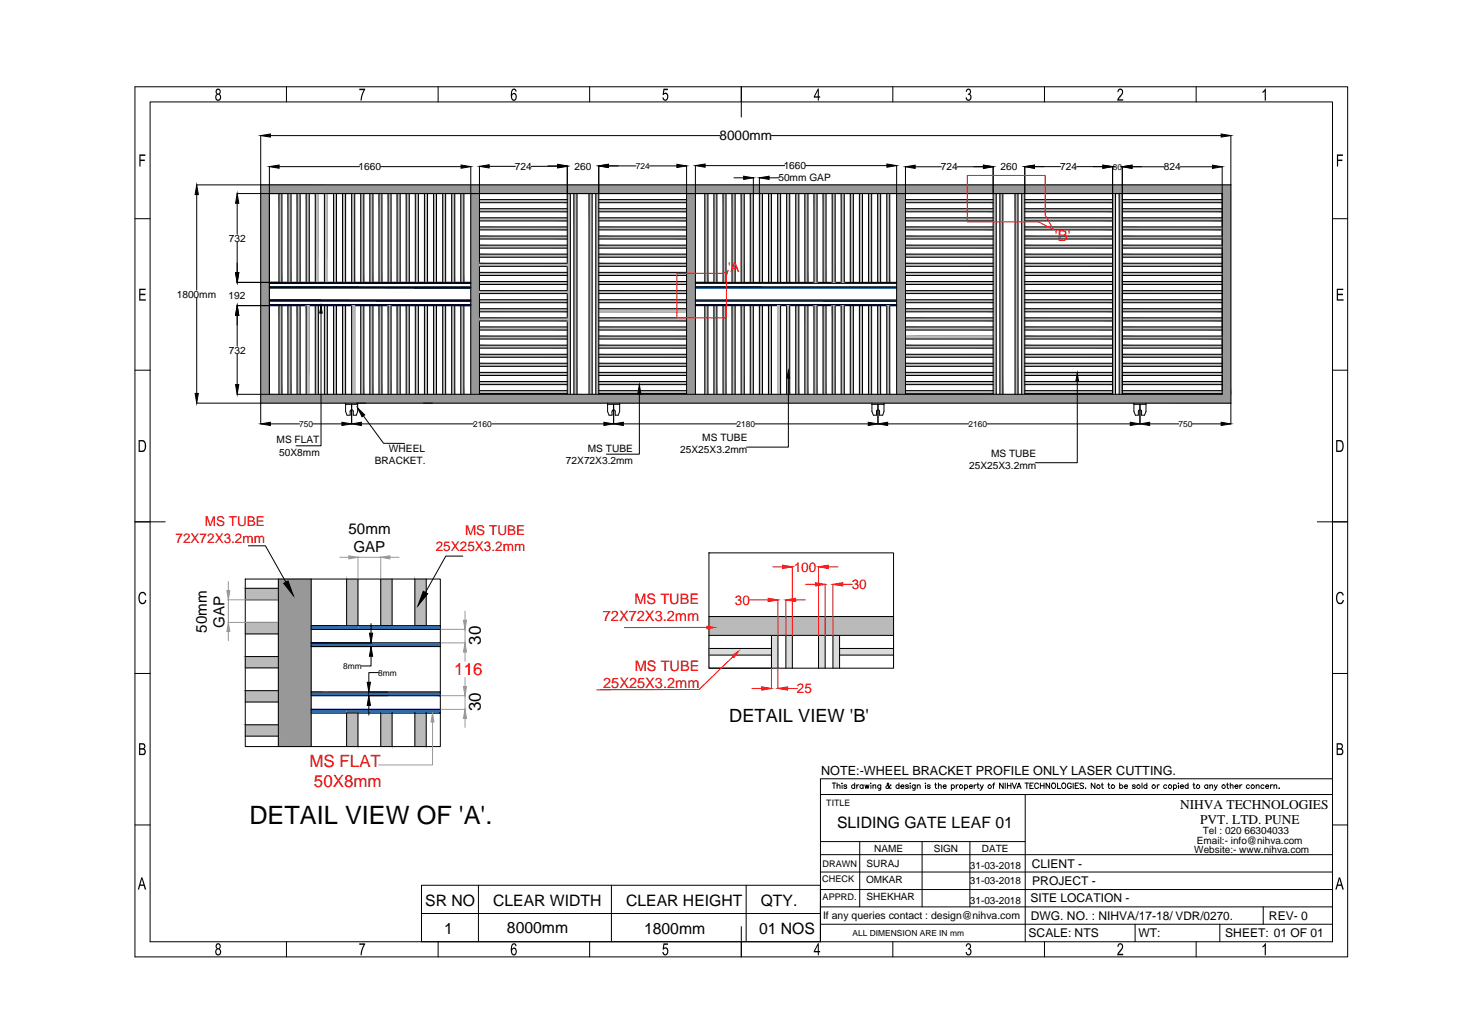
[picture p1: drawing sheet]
<svg xmlns="http://www.w3.org/2000/svg" width="420mm" height="297mm" viewBox="0 0 420 297" stroke-linecap="round" stroke-linejoin="round" font-family="sans-serif">
<!-- layer: 0 -->
<g fill="#007fff" stroke="#007fff" stroke-width=".29">
<path d="M200.1 86.4v.3h57.9zM200.1 86.4h57.9v.3z"/>
<path d="M200.1 81.3v.2h57.9zM200.1 81.3h57.9v.2z"/>
<path d="M200.1 82.6v.3h57.9zM200.1 82.6h57.9v.3z"/>
<path d="M200.1 87.7v.3h57.9zM200.1 87.7h57.9v.3z"/>
<path d="M89.5 185v1.1h37.2zM89.5 185h37.2v1.1z"/>
<path d="M89.5 204.2v1h37.2zM89.5 204.2h37.2v1z"/>
<path d="M89.5 199.2v1h37.2zM89.5 199.2h37.2v1z"/>
<path d="M89.5 180.1v1h37.2zM89.5 180.1h37.2v1z"/>
</g>
<g fill="#bababa" stroke="#bababa" stroke-width=".29">
<path d="M204 182.9v9.4z"/>
<path d="M257.1 182.9v9.4z"/>
<path d="M172.3 104.6v.9h25.3zM172.3 104.6h25.3v.9z"/>
<path d="M172.3 102v.8h25.3zM172.3 102h25.3v.8z"/>
<path d="M172.3 99.4v.8h25.3zM172.3 99.4h25.3v.8z"/>
<path d="M172.3 94.1v.9h25.3zM172.3 94.1h25.3v.9z"/>
<path d="M172.3 96.7v.9h25.3zM172.3 96.7h25.3v.9z"/>
<path d="M172.3 107.2v.9h25.3zM172.3 107.2h25.3v.9z"/>
<path d="M172.3 112.4v.9h25.3zM172.3 112.4h25.3v.9z"/>
<path d="M172.3 109.8v.9h25.3zM172.3 109.8h25.3v.9z"/>
<path d="M138 94.1v.9h25.3zM138 94.1h25.3v.9z"/>
<path d="M138 96.7v.9h25.3zM138 96.7h25.3v.9z"/>
<path d="M138 99.4v.8h25.3zM138 99.4h25.3v.8z"/>
<path d="M138 102v.8h25.3zM138 102h25.3v.8z"/>
<path d="M138 104.6v.9h25.3zM138 104.6h25.3v.9z"/>
<path d="M138 107.2v.9h25.3zM138 107.2h25.3v.9z"/>
<path d="M138 109.8v.9h25.3zM138 109.8h25.3v.9z"/>
<path d="M138 112.4v.9h25.3zM138 112.4h25.3v.9z"/>
<path d="M285.8 55.7v1.7h.9zM285.8 55.7h.9v1.7z"/>
<path d="M285.8 57.4v.9h.9zM285.8 57.4h.9v.9z"/>
<path d="M260.6 57.4v.9h25.2zM260.6 57.4h25.2v.9z"/>
<path d="M226.4 55.7v25.6h.9zM226.4 55.7h.9v25.6z"/>
<path d="M221.2 55.7v25.6h.8zM221.2 55.7h.8v25.6z"/>
<path d="M218.5 55.7v25.6h.9zM218.5 55.7h.9v25.6z"/>
<path d="M202.8 55.7v25.6h.9zM202.8 55.7h.9v25.6z"/>
<path d="M292.1 55.7v57.8h.9zM292.1 55.7h.9v57.8z"/>
<path d="M287.8 55.7v57.8h.8zM287.8 55.7h.8v57.8z"/>
<path d="M285.8 58.3v55.2h.9zM285.8 58.3h.9v55.2z"/>
<path d="M218.5 88v25.5h.9zM218.5 88h.9v25.5z"/>
<path d="M215.9 88v25.5h.9zM215.9 88h.9v25.5z"/>
<path d="M213.3 88v25.5h.9zM213.3 88h.9v25.5z"/>
<path d="M210.7 88v25.5h.9zM210.7 88h.9v25.5z"/>
<path d="M208.1 88v25.5h.8zM208.1 88h.8v25.5z"/>
<path d="M109.6 205.2v9.7h3.2zM109.6 205.2h3.2v9.7z"/>
<path d="M119.4 205.2v9.7h3.3zM119.4 205.2h3.3v9.7z"/>
<path d="M70.6 169.3v3.3h9.5zM70.6 169.3h9.5v3.3z"/>
<path d="M70.6 198.8v3.3h9.5zM70.6 198.8h9.5v3.3z"/>
<path d="M70.6 189v3.2h9.5zM70.6 189h9.5v3.2z"/>
<path d="M70.6 179.2v3.3h9.5zM70.6 179.2h9.5v3.3z"/>
<path d="M138 57.4v.9h25.3zM138 57.4h25.3v.9z"/>
<path d="M138 60.1v.9h25.3zM138 60.1h25.3v.9z"/>
<path d="M138 62.7v.9h25.3zM138 62.7h25.3v.9z"/>
<path d="M138 65.3v.9h25.3zM138 65.3h25.3v.9z"/>
<path d="M138 67.9v.9h25.3zM138 67.9h25.3v.9z"/>
<path d="M138 70.6v.8h25.3zM138 70.6h25.3v.8z"/>
<path d="M163.3 55.7v57.8h.8zM163.3 55.7h.8v57.8z"/>
<path d="M80.3 88v25.5h.8zM80.3 88h.8v25.5z"/>
<path d="M80.3 55.7v25.6h.8zM80.3 55.7h.8v25.6z"/>
<path d="M169.5 55.7v57.8h.9zM169.5 55.7h.9v57.8z"/>
<path d="M165.2 55.7v57.8h.8zM165.2 55.7h.8v57.8z"/>
<path d="M124.8 88v25.5h.8zM124.8 88h.8v25.5z"/>
<path d="M106.4 88v25.5h.9zM106.4 88h.9v25.5z"/>
<path d="M103.8 88v25.5h.9zM103.8 88h.9v25.5z"/>
<path d="M96 88v25.5h.8zM96 88h.8v25.5z"/>
<path d="M93.4 88v25.5h.8zM93.4 88h.8v25.5z"/>
<path d="M85.5 88v25.5h.9zM85.5 88h.9v25.5z"/>
<path d="M260.5 107.2v.9h25.3zM260.5 107.2h25.3v.9z"/>
<path d="M138 88.9v.8h25.3zM138 88.9h25.3v.8z"/>
<path d="M323 94.1v.9h28.7zM323 94.1h28.7v.9z"/>
<path d="M138 78.4v.9h25.3zM138 78.4h25.3v.9z"/>
<path d="M172.3 67.9v.9h25.3zM172.3 67.9h25.3v.9z"/>
<path d="M138 86.3v.8h25.3zM138 86.3h25.3v.8z"/>
<path d="M260.5 102v.8h25.3zM260.5 102h25.3v.8z"/>
<path d="M260.5 83.7v.8h25.3zM260.5 83.7h25.3v.8z"/>
<path d="M294.9 102v.8h25.3zM294.9 102h25.3v.8z"/>
<path d="M260.5 88.9v.8h25.3zM260.5 88.9h25.3v.8z"/>
<path d="M323 62.7v.9h28.7zM323 62.7h28.7v.9z"/>
<path d="M172.3 86.3v.8h25.3zM172.3 86.3h25.3v.8z"/>
<path d="M260.6 70.6v.8h25.2zM260.6 70.6h25.2v.8z"/>
<path d="M172.3 83.7v.8h25.3zM172.3 83.7h25.3v.8z"/>
<path d="M172.3 78.4v.9h25.3zM172.3 78.4h25.3v.9z"/>
<path d="M294.9 62.7v.9h25.3zM294.9 62.7h25.3v.9z"/>
<path d="M138 81v.9h25.3zM138 81h25.3v.9z"/>
<path d="M138 73.2v.8h25.3zM138 73.2h25.3v.8z"/>
<path d="M172.3 62.7v.9h25.3zM172.3 62.7h25.3v.9z"/>
<path d="M172.3 60.1v.9h25.3zM172.3 60.1h25.3v.9z"/>
<path d="M294.9 57.4v.9h25.3zM294.9 57.4h25.3v.9z"/>
<path d="M294.9 88.9v.8h25.3zM294.9 88.9h25.3v.8z"/>
<path d="M294.9 99.4v.8h25.3zM294.9 99.4h25.3v.8z"/>
<path d="M172.3 65.3v.9h25.3zM172.3 65.3h25.3v.9z"/>
<path d="M114.3 55.7v25.6h.9zM114.3 55.7h.9v25.6z"/>
<path d="M260.5 91.5v.9h25.3zM260.5 91.5h25.3v.9z"/>
<path d="M294.9 73.2v.8h25.3zM294.9 73.2h25.3v.8z"/>
<path d="M260.6 67.9v.9h25.2zM260.6 67.9h25.2v.9z"/>
<path d="M323 91.5v.9h28.7zM323 91.5h28.7v.9z"/>
<path d="M171.5 55.7v57.8h.8zM171.5 55.7h.8v57.8z"/>
<path d="M260.6 65.3v.9h25.2zM260.6 65.3h25.2v.9z"/>
<path d="M260.6 62.7v.9h25.2zM260.6 62.7h25.2v.9z"/>
<path d="M231.6 88v25.5h.9zM231.6 88h.9v25.5z"/>
<path d="M255.2 55.7v25.6h.8zM255.2 55.7h.8v25.6z"/>
<path d="M323 73.2v.8h28.7zM323 73.2h28.7v.8z"/>
<path d="M294.9 75.8v.9h25.3zM294.9 75.8h25.3v.9z"/>
<path d="M323 75.8v.9h28.7zM323 75.8h28.7v.9z"/>
<path d="M323 88.9v.8h28.7zM323 88.9h28.7v.8z"/>
<path d="M244.7 55.7v25.6h.9zM244.7 55.7h.9v25.6z"/>
<path d="M252.6 55.7v25.6h.8zM252.6 55.7h.8v25.6z"/>
<path d="M323 104.6v.9h28.7zM323 104.6h28.7v.9z"/>
<path d="M260.6 60.1v.9h25.2zM260.6 60.1h25.2v.9z"/>
<path d="M323 99.4v.8h28.7zM323 99.4h28.7v.8z"/>
<path d="M323 109.8v.9h28.7zM323 109.8h28.7v.9z"/>
<path d="M294.9 109.8v.9h25.3zM294.9 109.8h25.3v.9z"/>
<path d="M294.9 86.3v.8h25.3zM294.9 86.3h25.3v.8z"/>
<path d="M323 81v.9h28.7zM323 81h28.7v.9z"/>
<path d="M294.9 94.1v.9h25.3zM294.9 94.1h25.3v.9z"/>
<path d="M294.9 91.5v.9h25.3zM294.9 91.5h25.3v.9z"/>
<path d="M323 83.7v.8h28.7zM323 83.7h28.7v.8z"/>
<path d="M323 60.1v.9h28.7zM323 60.1h28.7v.9z"/>
<path d="M323 86.3v.8h28.7zM323 86.3h28.7v.8z"/>
<path d="M231.6 55.7v25.6h.9zM231.6 55.7h.9v25.6z"/>
<path d="M323 57.4v.9h28.7zM323 57.4h28.7v.9z"/>
<path d="M294.9 60.1v.9h25.3zM294.9 60.1h25.3v.9z"/>
<path d="M294.9 78.4v.9h25.3zM294.9 78.4h25.3v.9z"/>
<path d="M294.9 67.9v.9h25.3zM294.9 67.9h25.3v.9z"/>
<path d="M247.3 88v25.5h.9zM247.3 88h.9v25.5z"/>
<path d="M111.7 55.7v25.6h.8zM111.7 55.7h.8v25.6z"/>
<path d="M294 55.7v57.8h.9zM294 55.7h.9v57.8z"/>
<path d="M221.1 88v25.5h.9zM221.1 88h.9v25.5z"/>
<path d="M250 88v25.5h.8zM250 88h.8v25.5z"/>
<path d="M244.7 88v25.5h.9zM244.7 88h.9v25.5z"/>
<path d="M122.1 88v25.5h.9zM122.1 88h.9v25.5z"/>
<path d="M114.3 88v25.5h.9zM114.3 88h.9v25.5z"/>
<path d="M252.5 88v25.5h.9zM252.5 88h.9v25.5z"/>
<path d="M250 55.7v25.6h.8zM250 55.7h.8v25.6z"/>
<path d="M205.4 88v25.5h.9zM205.4 88h.9v25.5z"/>
<path d="M202.8 88v25.5h.9zM202.8 88h.9v25.5z"/>
<path d="M236.8 88v25.5h.9zM236.8 88h.9v25.5z"/>
<path d="M247.3 55.7v25.6h.9zM247.3 55.7h.9v25.6z"/>
<path d="M223.8 55.7v25.6h.8zM223.8 55.7h.8v25.6z"/>
<path d="M98.6 55.7v25.6h.9zM98.6 55.7h.9v25.6z"/>
<path d="M236.9 55.7v25.6h.8zM236.9 55.7h.8v25.6z"/>
<path d="M210.7 55.7v25.6h.9zM210.7 55.7h.9v25.6z"/>
<path d="M229 88v25.5h.9zM229 88h.9v25.5z"/>
<path d="M130 55.7v25.6h.9zM130 55.7h.9v25.6z"/>
<path d="M229 55.7v25.6h.9zM229 55.7h.9v25.6z"/>
<path d="M82.9 88v25.5h.8zM82.9 88h.8v25.5z"/>
<path d="M215.9 55.7v25.6h.9zM215.9 55.7h.9v25.6z"/>
<path d="M205.5 55.7v25.6h.8zM205.5 55.7h.8v25.6z"/>
<path d="M130 88v25.5h.9zM130 88h.9v25.5z"/>
<path d="M208.1 55.7v25.6h.8zM208.1 55.7h.8v25.6z"/>
<path d="M213.3 55.7v25.6h.9zM213.3 55.7h.9v25.6z"/>
<path d="M127.4 88v25.5h.8zM127.4 88h.8v25.5z"/>
<path d="M98.6 88v25.5h.9zM98.6 88h.9v25.5z"/>
<path d="M132.6 88v25.5h.9zM132.6 88h.9v25.5z"/>
<path d="M106.4 55.7v25.6h.9zM106.4 55.7h.9v25.6z"/>
<path d="M90.7 88v25.5h.9zM90.7 88h.9v25.5z"/>
<path d="M119.5 88v25.5h.9zM119.5 88h.9v25.5z"/>
<path d="M132.6 55.7v25.6h.9zM132.6 55.7h.9v25.6z"/>
<path d="M116.9 55.7v25.6h.9zM116.9 55.7h.9v25.6z"/>
<path d="M116.9 88v25.5h.9zM116.9 88h.9v25.5z"/>
<path d="M109.1 88v25.5h.8zM109.1 88h.8v25.5z"/>
<path d="M109.1 55.7v25.6h.8zM109.1 55.7h.8v25.6z"/>
<path d="M103.8 55.7v25.6h.9zM103.8 55.7h.9v25.6z"/>
<path d="M124.8 55.7v25.6h.8zM124.8 55.7h.8v25.6z"/>
<path d="M90.7 55.7v25.6h.9zM90.7 55.7h.9v25.6z"/>
<path d="M85.5 55.7v25.6h.9zM85.5 55.7h.9v25.6z"/>
<path d="M127.4 55.7v25.6h.8zM127.4 55.7h.8v25.6z"/>
<path d="M122.1 55.7v25.6h.9zM122.1 55.7h.9v25.6z"/>
<path d="M101.2 55.7v25.6h.9zM101.2 55.7h.9v25.6z"/>
<path d="M96 55.7v25.6h.8zM96 55.7h.8v25.6z"/>
<path d="M93.4 55.7v25.6h.8zM93.4 55.7h.8v25.6z"/>
<path d="M82.9 55.7v25.6h.8zM82.9 55.7h.8v25.6z"/>
<path d="M138 83.7v.8h25.3zM138 83.7h25.3v.8z"/>
<path d="M172.3 91.5v.9h25.3zM172.3 91.5h25.3v.9z"/>
<path d="M172.3 88.9v.8h25.3zM172.3 88.9h25.3v.8z"/>
<path d="M138 91.5v.9h25.3zM138 91.5h25.3v.9z"/>
<path d="M172.3 81v.9h25.3zM172.3 81h25.3v.9z"/>
<path d="M172.3 75.8v.9h25.3zM172.3 75.8h25.3v.9z"/>
<path d="M172.3 73.2v.8h25.3zM172.3 73.2h25.3v.8z"/>
<path d="M260.5 96.7v.9h25.3zM260.5 96.7h25.3v.9z"/>
<path d="M138 75.8v.9h25.3zM138 75.8h25.3v.9z"/>
<path d="M260.5 104.6v.9h25.3zM260.5 104.6h25.3v.9z"/>
<path d="M172.3 70.6v.8h25.3zM172.3 70.6h25.3v.8z"/>
<path d="M260.5 99.4v.8h25.3zM260.5 99.4h25.3v.8z"/>
<path d="M260.6 112.4v.9h25.2zM260.6 112.4h25.2v.9z"/>
<path d="M260.6 73.2v.8h25.2zM260.6 73.2h25.2v.8z"/>
<path d="M260.5 94.1v.9h25.3zM260.5 94.1h25.3v.9z"/>
<path d="M260.5 78.4v.9h25.3zM260.5 78.4h25.3v.9z"/>
<path d="M260.5 109.8v.9h25.3zM260.5 109.8h25.3v.9z"/>
<path d="M260.5 75.8v.9h25.3zM260.5 75.8h25.3v.9z"/>
<path d="M323 96.7v.9h28.7zM323 96.7h28.7v.9z"/>
<path d="M260.5 81v.9h25.3zM260.5 81h25.3v.9z"/>
<path d="M172.3 57.4v.9h25.3zM172.3 57.4h25.3v.9z"/>
<path d="M323 102v.8h28.7zM323 102h28.7v.8z"/>
<path d="M323 112.4v.9h28.7zM323 112.4h28.7v.9z"/>
<path d="M260.5 86.3v.8h25.3zM260.5 86.3h25.3v.8z"/>
<path d="M323 107.2v.9h28.7zM323 107.2h28.7v.9z"/>
<path d="M294.9 107.2v.9h25.3zM294.9 107.2h25.3v.9z"/>
<path d="M294.9 96.7v.9h25.3zM294.9 96.7h25.3v.9z"/>
<path d="M294.9 104.6v.9h25.3zM294.9 104.6h25.3v.9z"/>
<path d="M323 78.4v.9h28.7zM323 78.4h28.7v.9z"/>
<path d="M294.9 112.4v.9h25.3zM294.9 112.4h25.3v.9z"/>
<path d="M294.9 81v.9h25.3zM294.9 81h25.3v.9z"/>
<path d="M294.9 83.7v.8h25.3zM294.9 83.7h25.3v.8z"/>
<path d="M294.9 65.3v.9h25.3zM294.9 65.3h25.3v.9z"/>
<path d="M323 65.3v.9h28.7zM323 65.3h28.7v.9z"/>
<path d="M323 67.9v.9h28.7zM323 67.9h28.7v.9z"/>
<path d="M294.9 70.6v.8h25.3zM294.9 70.6h25.3v.8z"/>
<path d="M323 70.6v.8h28.7zM323 70.6h28.7v.8z"/>
<path d="M322.1 55.7v57.8h.9zM322.1 55.7h.9v57.8z"/>
<path d="M255.2 88v25.5h.8zM255.2 88h.8v25.5z"/>
<path d="M242.1 88v25.5h.9zM242.1 88h.9v25.5z"/>
<path d="M320.2 55.7v57.8h.8zM320.2 55.7h.8v57.8z"/>
<path d="M239.5 88v25.5h.8zM239.5 88h.8v25.5z"/>
<path d="M234.2 88v25.5h.9zM234.2 88h.9v25.5z"/>
<path d="M226.4 88v25.5h.9zM226.4 88h.9v25.5z"/>
<path d="M223.7 88v25.5h.9zM223.7 88h.9v25.5z"/>
<path d="M242.1 55.7v25.6h.9zM242.1 55.7h.9v25.6z"/>
<path d="M234.2 55.7v25.6h.9zM234.2 55.7h.9v25.6z"/>
<path d="M239.5 55.7v25.6h.8zM239.5 55.7h.8v25.6z"/>
<path d="M88.1 88v25.5h.9zM88.1 88h.9v25.5z"/>
<path d="M101.2 88v25.5h.9zM101.2 88h.9v25.5z"/>
<path d="M88.1 55.7v25.6h.9zM88.1 55.7h.9v25.6z"/>
<path d="M111.7 88v25.5h.8zM111.7 88h.8v25.5z"/>
<path d="M119.5 55.7v25.6h.9zM119.5 55.7h.9v25.6z"/>
<path d="M70.6 208.6v3.3h9.5zM70.6 208.6h9.5v3.3z"/>
<path d="M119.4 166.7v13.4h3.3zM119.4 166.7h3.3v13.4z"/>
<path d="M109.6 166.7v13.4h3.2zM109.6 166.7h3.2v13.4z"/>
<path d="M99.8 166.7v13.4h3.2zM99.8 166.7h3.2v13.4z"/>
<path d="M99.8 205.2v9.7h3.2zM99.8 205.2h3.2v9.7z"/>
<path d="M204 177.5v5.4h53.1zM204 177.5h53.1v5.4z"/>
</g>
<g fill="#989898" stroke="#989898" stroke-width=".29">
<path d="M133.4 178.5h.9l-.5 2.6z"/>
<path d="M133.8 185l.5 2.7h-.9z"/>
<path d="M133.4 197.6h.9l-.5 2.6z"/>
<path d="M133.8 204.2l.5 2.6h-.9z"/>
<path d="M124.5 205.2l.4 2.6h-.8z"/>
<path d="M100.4 160l2.6 .4-2.6 .5z"/>
<path d="M109.6 160.4l2.6-.4v.9z"/>
<path d="M65.3 170h.8l-.4 2.6z"/>
<path d="M65.7 179.2l.4 2.6h-.8z"/>
<path d="M258 55.7v57.8h2.6zM258 55.7h2.6v57.8z"/>
<path d="M197.6 55.7v57.8h2.5zM197.6 55.7h2.5v57.8z"/>
<path d="M80.1 166.7v48.2h9.4zM80.1 166.7h9.4v48.2z"/>
<path d="M135.5 55.7v57.8h2.5zM135.5 55.7h2.5v57.8z"/>
<path d="M75 53.2v2.5h279.2zM75 53.2h279.2v2.5z"/>
<path d="M351.7 55.7v57.8h2.5zM351.7 55.7h2.5v57.8z"/>
<path d="M75 55.7v57.8h2.5zM75 55.7h2.5v57.8z"/>
<path d="M75 113.5v2.5h279.2zM75 113.5h279.2v2.5z"/>
</g>
<g fill="#00f" stroke="#00f" stroke-width=".29">
<path d="M77.5 81.3v.2h58zM77.5 81.3h58v.2z"/>
<path d="M77.5 86.4v.3h58zM77.5 86.4h58v.3z"/>
<path d="M77.5 87.7v.3h58zM77.5 87.7h58v.3z"/>
<path d="M77.5 82.6v.3h58zM77.5 82.6h58v.3z"/>
</g>
<g fill="none" stroke="#000" stroke-width=".29">
<path d="M38.8 25h349v250.4h-349zM43.2 29.3h340.3v241.8h-340.3zM75 39v83M77.8 39h129.4M82.4 25v4.3M126.1 25v4.3M169.7 25v4.3M213.3 25v8.7M222 39h129.4M256.9 25v4.3M300.6 25v4.3M344.2 25v4.3"/>
<path d="M354.2 39v83M56.6 53.2h297.6M56.6 56v27.5M68.3 55.7h283.4M68.3 58.5v8.9M77.5 55.7h274.2v57.8h-274.2zM77.5 47.9v65.6h-9.2M80.3 55.7v25.6M80.3 48h23.2M81.1 55.7v25.6M82.9 55.7v25.6M83.7 55.7v25.6"/>
<path d="M85.5 55.7v25.6M86.4 55.7v25.6M88.1 55.7v25.6M89 55.7v25.6M90.7 55.7v25.6M91.6 55.7v25.6M93.4 55.7v25.6M94.2 55.7v25.6M96 55.7v25.6M96.8 55.7v25.6M98.6 55.7v25.6M99.5 55.7v25.6"/>
<path d="M101.2 55.7v25.6M102.1 55.7v25.6M103.8 55.7v25.6M104.7 55.7v25.6M106.4 55.7v25.6M107.3 55.7v25.6M109.1 55.7v25.6M109.5 48h23.2M109.9 55.7v25.6M111.7 55.7v25.6M112.5 55.7v25.6M114.3 55.7v25.6"/>
<path d="M115.2 55.7v25.6M116.9 55.7v25.6M117.8 55.7v25.6M119.5 55.7v25.6M120.4 55.7v25.6M122.1 55.7v25.6M123 55.7v25.6M124.8 55.7v25.6M125.6 55.7v25.6M127.4 55.7v25.6M128.2 55.7v25.6M130 55.7v25.6"/>
<path d="M130.9 55.7v25.6M132.6 55.7v25.6M133.5 55.7v25.6M135.5 47.9v65.6M138 57.4h25.3M138 47.9v65.6M138 58.3h25.3M140.8 47.9h7.5M152.9 47.9h7.6M157.7 47.8h2.8M163.3 47.8v65.7M164.1 55.7v57.8"/>
<path d="M165.2 55.7v57.8M166 55.7v57.8M169.5 55.7v57.8M170.4 55.7v57.8M171.5 55.7v57.8M172.3 57.4h25.3M172.3 58.3h25.3M172.3 47.8v65.7M175.1 47.8h7.9M186.9 47.8h7.9M197.6 47.8v65.7M200.1 47.7v65.8"/>
<path d="M202.8 55.7v25.6M202.9 47.7h22.9M203.7 55.7v25.6M205.5 55.7v25.6M206.3 55.7v25.6M208.1 55.7v25.6M208.9 55.7v25.6M210.7 55.7v25.6M211.2 51.2h2.8M211.6 55.7v25.6M213.3 55.7v25.6M214.2 55.7v25.6"/>
<path d="M215.9 55.7v25.6M216.8 51.2v30.1M218.5 51.2v30.1M219.4 55.7v25.6M221.2 55.7v25.6M221.3 51.2h2.8M222 55.7v25.6M223.8 55.7v25.6M224.6 55.7v25.6M226.4 55.7v25.6M227.3 55.7v25.6M229 55.7v25.6"/>
<path d="M229.9 55.7v25.6M231.6 55.7v25.6M231.9 47.7h23.3M232.5 55.7v25.6M234.2 55.7v25.6M235.1 55.7v25.6M236.9 55.7v25.6M237.7 55.7v25.6M239.5 55.7v25.6M240.3 55.7v25.6M242.1 55.7v25.6M243 55.7v25.6"/>
<path d="M244.7 55.7v25.6M245.6 55.7v25.6M247.3 55.7v25.6M248.2 55.7v25.6M250 55.7v25.6M250.8 55.7v25.6M252.6 55.7v25.6M253.4 55.7v25.6M255.2 55.7v25.6M256 55.7v25.6M258 47.7v65.8M260.6 57.4h25.2"/>
<path d="M260.6 48v65.5M260.6 58.3h25.2M263.4 48h7.5M275.5 48h7.5M285.8 48v65.5M286.7 55.7v57.8M287.8 55.7v57.8M288.6 55.7v57.8M292.1 55.7v57.8M293 55.7v57.8M294 55.7v57.8M294.9 57.4h25.3"/>
<path d="M294.9 58.3h25.3M294.9 48v65.5M297.7 48h7.5M309.9 48h7.5M320.2 48v65.5M321 55.7v57.8M322.1 55.7v57.8M323 57.4h28.7M323 58.3h28.7M323 48v65.5M325.8 48h9.2M339.7 48h9.2"/>
<path d="M351.7 48v65.5M38.8 62.9h4.4M68.3 69.6v8.9M138 62.7h25.3M138 63.6h25.3M138 66.2h25.3M138 68.8h25.3M138 61h25.3M138 65.3h25.3M138 76.7h25.3M138 67.9h25.3M138 74h25.3"/>
<path d="M138 79.3h25.3M138 60.1h25.3M138 75.8h25.3M138 78.4h25.3M138 70.6h25.3M138 71.4h25.3M138 73.2h25.3M172.3 62.7h25.3M172.3 63.6h25.3M172.3 66.2h25.3M172.3 68.8h25.3M172.3 61h25.3"/>
<path d="M172.3 65.3h25.3M172.3 76.7h25.3M172.3 67.9h25.3M172.3 74h25.3M172.3 79.3h25.3M172.3 60.1h25.3M172.3 75.8h25.3M172.3 78.4h25.3M172.3 70.6h25.3M172.3 71.4h25.3M172.3 73.2h25.3M260.6 62.7h25.2"/>
<path d="M260.6 63.6h25.2M260.6 66.2h25.2M260.6 68.8h25.2M260.6 61h25.2M260.6 65.3h25.2M260.6 76.7h25.2M260.6 67.9h25.2M260.6 74h25.2M260.6 79.3h25.2M260.6 60.1h25.2M260.6 75.8h25.2M260.6 78.4h25.2"/>
<path d="M260.6 70.6h25.2M260.6 71.4h25.2M260.6 73.2h25.2M294.9 62.7h25.3M294.9 63.6h25.3M294.9 66.2h25.3M294.9 68.8h25.3M294.9 61h25.3M294.9 65.3h25.3M294.9 76.7h25.3M294.9 67.9h25.3M294.9 74h25.3"/>
<path d="M294.9 79.3h25.3M294.9 60.1h25.3M294.9 75.8h25.3M294.9 78.4h25.3M294.9 70.6h25.3M294.9 71.4h25.3M294.9 73.2h25.3M323 62.7h28.7M323 63.6h28.7M323 66.2h28.7M323 68.8h28.7M323 61h28.7"/>
<path d="M323 65.3h28.7M323 76.7h28.7M323 67.9h28.7M323 74h28.7M323 79.3h28.7M323 60.1h28.7M323 75.8h28.7M323 78.4h28.7M323 70.6h28.7M323 71.4h28.7M323 73.2h28.7M383.5 62.9h4.3"/>
<path d="M56.6 85.7v27.5M68.3 88h67.2M68.3 81.3h67.2M68.3 90.8v8.9M77.5 81.5h58M77.5 86.4h58M77.5 86.7h58M77.5 82.6h58M77.5 87.7h58M77.5 82.9h58M80.3 88v25.5M81.1 88v25.5"/>
<path d="M82.9 88v25.5M83.7 88v25.5M85.5 88v25.5M86.4 88v25.5M88.1 88v25.5M89 88v25.5M90.7 88v25.5M91.6 88v25.5M92.4 90.1v38.2h-7.2M93.4 88v25.5M94.2 88v25.5M96 88v25.5"/>
<path d="M96.8 88v25.5M98.6 88v25.5M99.5 88v25.5M101.2 88v25.5M102.1 88v25.5M103.8 88v25.5M104.7 88v25.5M106.4 88v25.5M107.3 88v25.5M109.1 88v25.5M109.9 88v25.5M111.7 88v25.5"/>
<path d="M112.5 88v25.5M114.3 88v25.5M115.2 88v25.5M116.9 88v25.5M117.8 88v25.5M119.5 88v25.5M120.4 88v25.5M122.1 88v25.5M123 88v25.5M124.8 88v25.5M125.6 88v25.5M127.4 88v25.5"/>
<path d="M128.2 88v25.5M130 88v25.5M130.9 88v25.5M132.6 88v25.5M133.5 88v25.5M138 89.7h25.3M138 96.7h25.3M138 84.5h25.3M138 86.3h25.3M138 97.6h25.3M138 83.7h25.3M138 81h25.3"/>
<path d="M138 88.9h25.3M138 81.9h25.3M138 91.5h25.3M138 87.1h25.3M138 95h25.3M138 99.4h25.3M138 92.4h25.3M138 94.1h25.3M172.3 89.7h25.3M172.3 96.7h25.3M172.3 84.5h25.3M172.3 86.3h25.3"/>
<path d="M172.3 97.6h25.3M172.3 83.7h25.3M172.3 81h25.3M172.3 88.9h25.3M172.3 81.9h25.3M172.3 91.5h25.3M172.3 87.1h25.3M172.3 95h25.3M172.3 99.4h25.3M172.3 92.4h25.3M172.3 94.1h25.3M200.1 81.5h57.9"/>
<path d="M200.1 86.4h57.9M200.1 86.7h57.9M200.1 82.6h57.9M200.1 88h57.9M200.1 87.7h57.9M200.1 81.3h57.9M200.1 82.9h57.9M202.8 88v25.5M203.7 88v25.5M205.5 88v25.5M206.3 88v25.5M208.1 88v25.5"/>
<path d="M208.9 88v25.5M210.7 88v25.5M211.6 88v25.5M213.3 88v25.5M214.2 88v25.5M215.9 88v25.5M216.8 88v25.5M218.5 88v25.5M219.4 88v25.5M221.2 88v25.5M222 88v25.5M223.8 88v25.5"/>
<path d="M224.6 88v25.5M226.4 88v25.5M227.3 88v25.5M229 88v25.5M229.9 88v25.5M231.6 88v25.5M232.5 88v25.5M234.2 88v25.5M235.1 88v25.5M236.9 88v25.5M237.7 88v25.5M239.5 88v25.5"/>
<path d="M240.3 88v25.5M242.1 88v25.5M243 88v25.5M244.7 88v25.5M245.6 88v25.5M247.3 88v25.5M248.2 88v25.5M250 88v25.5M250.8 88v25.5M252.6 88v25.5M253.4 88v25.5M255.2 88v25.5"/>
<path d="M256 88v25.5M260.6 89.7h25.2M260.6 96.7h25.2M260.6 84.5h25.2M260.6 86.3h25.2M260.6 97.6h25.2M260.6 83.7h25.2M260.6 81h25.2M260.6 88.9h25.2M260.6 81.9h25.2M260.6 91.5h25.2M260.6 87.1h25.2"/>
<path d="M260.6 95h25.2M260.6 99.4h25.2M260.6 92.4h25.2M260.6 94.1h25.2M294.9 89.7h25.3M294.9 96.7h25.3M294.9 84.5h25.3M294.9 86.3h25.3M294.9 97.6h25.3M294.9 83.7h25.3M294.9 81h25.3M294.9 88.9h25.3"/>
<path d="M294.9 81.9h25.3M294.9 91.5h25.3M294.9 87.1h25.3M294.9 95h25.3M294.9 99.4h25.3M294.9 92.4h25.3M294.9 94.1h25.3M323 89.7h28.7M323 96.7h28.7M323 84.5h28.7M323 86.3h28.7M323 97.6h28.7"/>
<path d="M323 83.7h28.7M323 81h28.7M323 88.9h28.7M323 81.9h28.7M323 91.5h28.7M323 87.1h28.7M323 95h28.7M323 99.4h28.7M323 92.4h28.7M323 94.1h28.7M38.8 106.6h4.4M56.6 116h297.6"/>
<path d="M68.3 101.8v8.9M99.5 116v2.4l.4 1.1h.9v-1.1M99.5 116.4h3.4M101.2 116.4v5.6M101.7 118.4a.44 .44 0 0 0-.5-.5 .44 .44 0 0 0-.4 .5M102.9 116v2.4l-.4 1.1h-.8v-1.1M104.6 119.7l5.8 7.9h6M138 100.2h25.3M138 104.6h25.3M138 110.7h25.3M138 107.2h25.3M138 109.8h25.3"/>
<path d="M138 105.5h25.3M138 102h25.3M138 102.8h25.3M138 112.4h25.3M138 108.1h25.3M138 113.3h25.3M172.3 100.2h25.3M172.3 104.6h25.3M172.3 110.7h25.3M172.3 107.2h25.3M172.3 109.8h25.3M172.3 105.5h25.3"/>
<path d="M172.3 102h25.3M172.3 102.8h25.3M172.3 112.4h25.3M172.3 108.1h25.3M172.3 113.3h25.3M174.9 116.4h3.4M174.9 116v2.4l.4 1.1h.8v-1.1M176.6 116.4v5.6M177.1 118.4a.44 .44 0 0 0-.5-.5 .44 .44 0 0 0-.4 .5M178.3 116v2.4l-.4 1.1h-.8v-1.1M184 113.5v17.2h-9.5M226.9 108.8v19.9h-12.1"/>
<path d="M250.9 116.4h3.5M250.9 116v2.4l.4 1.1h.9v-1.1M252.2 118.4a.44 .44 0 0 1 .5-.5 .44 .44 0 0 1 .4 .5M252.7 116.4v5.6M254.4 116v2.4l-.4 1.1h-.9v-1.1M260.6 100.2h25.2M260.6 104.6h25.2M260.6 110.7h25.2M260.6 107.2h25.2M260.6 109.8h25.2M260.6 105.5h25.2M260.6 102h25.2"/>
<path d="M260.6 102.8h25.2M260.6 112.4h25.2M260.6 108.1h25.2M260.6 113.3h25.2M294.9 100.2h25.3M294.9 104.6h25.3M294.9 110.7h25.3M294.9 107.2h25.3M294.9 109.8h25.3M294.9 105.5h25.3M294.9 102h25.3M294.9 102.8h25.3"/>
<path d="M294.9 112.4h25.3M294.9 108.1h25.3M294.9 113.3h25.3M310 109.6v23.6h-12M323 100.2h28.7M323 104.6h28.7M323 110.7h28.7M323 107.2h28.7M323 109.8h28.7M323 105.5h28.7M323 102h28.7M323 102.8h28.7"/>
<path d="M323 112.4h28.7M323 108.1h28.7M323 113.3h28.7M326.3 116.4h3.5M326.3 116v2.4l.4 1.1h.9v-1.1M327.6 118.4a.44 .44 0 0 1 .5-.5 .44 .44 0 0 1 .4 .5M328.1 116.4v5.6M329.8 116v2.4l-.4 1.1h-.9v-1.1M383.5 106.6h4.3M77.8 122h8.4M90 122h8.4M104 122h32.3"/>
<path d="M141.5 122h32.3M179.4 122h32.6M217.3 122h32.6M255.5 122h23.3M284 122h41.3M330.8 122h8.4M343.1 122h8.3M38.8 150.2h8.8M71.5 157.1h4.9l5.9 10.5M204 159.1h53.1v33.2h-53.1zM379.1 150.2h8.7M70.6 166.7h56.1v48.2h-56.1z"/>
<path d="M70.6 169.3h9.5M70.6 172.6h9.5M70.6 179.2h9.5M80.1 166.7v48.2M89.5 166.7v48.2M99.8 166.7v13.4M103 166.7v13.4M106.8 179.5v2.7M109.6 166.7v13.4M112.8 166.7v13.4M119.4 166.7v13.4M122.7 166.7v13.4"/>
<path d="M133.2 160.1h-4.9l-5.9 10.4M204 177.5h53.1M38.8 193.8h4.4M70.6 182.5h9.5M70.6 189h9.5M70.6 192.2h9.5M70.6 198.8h9.5M89.5 186.1h37.2M89.5 185h37.2M89.5 181.1h37.2M89.5 180.1h37.2M89.5 199.2h37.2"/>
<path d="M106.8 188.9v2.8h-2.8M108.9 193.6h-2.8v2.8M204 186.6h18M204 188.6h18M204 182.9h53.1M222 182.9v9.4h-18M223.9 182.9v9.4M226.2 182.9v9.4M228 182.9v9.4M235.6 182.9v9.4M237.5 182.9v9.4M239.7 182.9v9.4"/>
<path d="M241.6 186.6h15.5M241.6 188.6h15.5M241.6 182.9v9.4M383.5 193.8h4.3M70.6 202.1h9.5M70.6 208.6h9.5M70.6 211.9h9.5M89.5 200.2h37.2M89.5 204.2h37.2M89.5 205.2h37.2M99.8 205.2v9.7M103 205.2v9.7"/>
<path d="M106.1 203v2.8M109.6 205.2v9.7M112.8 205.2v9.7M119.4 205.2v9.7M122.7 205.2v9.7M38.8 237.4h4.4M236.1 224.2h147.4v4.5h-147.4zM236.1 228.7v42.4M238.6 228.7h144.9M239.5 225.4h1M240 225.4v1.5M240.9 226.2l.4-.3 .4 .1v.9"/>
<path d="M240.9 225.4v1.5M242.2 225.5h.1M242.3 226v.9M243.7 226.1l-.3-.2-.5 .1v.3l.7 .2 .1 .2-.3 .2-.6-.2M246 226.1a.5 .5 0 0 0-.8 0 .5 .5 0 0 0 0 .7 .5 .5 0 0 0 .8-.1M246 225.4v1.5M246.6 225.9v1M247.2 225.9l-.4 .1-.2 .4M248.4 226.1a.52 .52 0 0 0-.8 0 .52 .52 0 0 0 0 .7 .52 .52 0 0 0 .8-.1M248.4 225.9v1M248.9 225.9l.3 1 .3-1 .3 1 .3-1M250.5 225.5h.1"/>
<path d="M250.6 226v.9M251.2 226.2l.4-.3 .4 .1v.9M251.2 225.9v1M253.5 225.9l-.1 1.4-.6 .1M253.5 226.1a.5 .5 0 0 0-.8 0 .5 .5 0 0 0 0 .7 .5 .5 0 0 0 .8-.1M256.4 226.1l-.1-.2a.98 .98 0 0 1-1.3 .9v-.4l.7-.6-.2-.4-.2 .2 .1 .4 .6 .9 .4-.1M258.7 226.1a.5 .5 0 0 0-.7 0 .5 .5 0 0 0 0 .7 .5 .5 0 0 0 .7-.1M258.7 225.4v1.5M259.3 226.4h.9a.5 .5 0 0 0-.9-.4 .5 .5 0 0 0 .2 .9h.4l.3-.2M261.4 226.1l-.3-.2-.4 .1v.3l.6 .2 .1 .2-.3 .2-.5-.2M261.9 225.5h.1M261.9 226v.9"/>
<path d="M263.4 225.9l-.1 1.4-.6 .1M263.4 226.1a.5 .5 0 0 0-.8 0 .5 .5 0 0 0 0 .7 .5 .5 0 0 0 .8-.1M264 226.2l.3-.3 .4 .1 .1 .9M264 225.9v1M266.2 225.5h.1M266.3 226v.9M267.7 226.1l-.3-.2-.5 .1v.3l.7 .2 .1 .2-.3 .2-.6-.2M269 225.9h.5M269.2 225.4v1.3l.4 .2M270.1 226.2l.3-.3 .4 .1 .1 .9M270.1 225.4v1.5M271.4 226.4h.9a.48 .48 0 0 0-.7-.5 .48 .48 0 0 0-.1 .8l.3 .2 .5-.2"/>
<path d="M273.8 226.1a.5 .5 0 0 1 .7 0 .5 .5 0 0 1 0 .7 .5 .5 0 0 1-.7-.1M273.8 225.9v1.6M275.2 225.9v1M275.8 225.9l-.6 .5M277.6 226.1a.5 .5 0 0 1 .7 0 .5 .5 0 0 1 0 .7 .5 .5 0 0 1-.7-.1M277.6 225.9v1.6M278.9 226.4h.9a.48 .48 0 0 0-.7-.5 .48 .48 0 0 0-.1 .8l.3 .2 .5-.2M280.3 225.9v1M281 225.9l-.4 .1-.3 .4M281.2 225.9h.5M281.4 225.4v1.3l.4 .2M282.1 225.9l.4 1 .5-1"/>
<path d="M282.5 226.9l-.5 .6M285.6 225.9h.6M286.3 225.4l-.4 .3v1.2M288.7 225.4v1.5l-1-1.5v1.5M289.3 225.4v1.5M289.9 225.4v1.5M289.9 226.1h1M290.9 225.4v1.5M291.3 225.4l.6 1.5 .6-1.5M292.7 226.9l.6-1.5 .5 1.5M292.9 226.4h.7M295 225.4h1"/>
<path d="M295 228.7v42.4M295.5 225.4v1.5M296.4 226.1h.6M297.4 225.4h-1v1.5h1M298.8 225.8a.56 .56 0 0 0-.6-.4 .56 .56 0 0 0-.5 .6v.4a.56 .56 0 0 0 .5 .6 .56 .56 0 0 0 .6-.4M299.4 226.1h1.1M299.4 225.4v1.5M300.5 225.4v1.5M302.1 225.4v1.5l-1.1-1.5v1.5M302.7 225.6l.3-.2a.75 .75 0 0 1 .8 .8 .75 .75 0 0 1-.9 .7l-.3-.5zM304.3 225.4v1.5h.9M305.7 225.6l.3-.2a.75 .75 0 0 1 .8 .8 .75 .75 0 0 1-1 .7l-.3-.5z"/>
<path d="M308.3 225.8a.56 .56 0 0 0-.7-.4 .56 .56 0 0 0-.4 .6v.4a.56 .56 0 0 0 .4 .6 .56 .56 0 0 0 .7-.4v-.2h-.4M308.8 225.4v1.5M309.4 226.1h.6M310.4 225.4h-1v1.5h1M311.8 225.6l-.3-.2-.7 .2 .1 .4 .9 .5v.2l-.3 .2-.7-.2M312.4 226.8h.1M315.1 225.4v1.5l-1.1-1.5v1.5M317 225.9h.5M317.2 225.4v1.3l.4 .2M318.8 225.9h.5M319 225.4v1.3l.4 .2M322.2 226.1a.52 .52 0 0 1 .8 0 .52 .52 0 0 1 0 .7 .52 .52 0 0 1-.8-.1"/>
<path d="M322.2 225.4v1.5M323.6 226.4h.9a.48 .48 0 0 0-.7-.5 .48 .48 0 0 0-.1 .8l.2 .2 .6-.2M326.7 226.1l-.3-.2-.5 .1v.3l.7 .2 .1 .2-.3 .2-.5-.2M328.6 225.4v1.5M330 226.1a.5 .5 0 0 0-.7 0 .5 .5 0 0 0 0 .7 .5 .5 0 0 0 .7-.1M330 225.4v1.5M333.1 225.9v1M333.6 225.9l-.3 .1-.2 .4M335.8 226.1a.5 .5 0 0 0-.8 0 .5 .5 0 0 0 0 .7 .5 .5 0 0 0 .8-.1M337.7 226.1a.52 .52 0 0 1 .8 0 .52 .52 0 0 1 0 .7 .52 .52 0 0 1-.8-.1M337.7 225.9v1.6M339.1 225.5h.1"/>
<path d="M339.1 226v.9M339.7 226.4h.9a.5 .5 0 0 0-.8-.4 .5 .5 0 0 0 .1 .9h.4l.3-.2M341.9 226.1a.5 .5 0 0 0-.7 0 .5 .5 0 0 0 0 .7 .5 .5 0 0 0 .7-.1M341.9 225.4v1.5M343.3 225.9h.5M343.5 225.4l.1 1.5h.3M347.6 226.1a.52 .52 0 0 0-.8 0 .52 .52 0 0 0 0 .7 .52 .52 0 0 0 .8-.1M347.6 225.9v1M348.2 226.2l.3-.3 .4 .1 .1 .9M348.2 225.9v1M349.4 225.9l.5 1 .4-1M349.9 226.9l-.6 .6"/>
<path d="M353 225.9h.5M353.2 225.4v1.3l.4 .2M354 226.2l.4-.3 .4 .1 .1 .9M354 225.4v1.5M355.4 226.4h.9a.48 .48 0 0 0-.7-.5 .48 .48 0 0 0-.1 .8l.3 .2 .5-.2M356.8 225.9v1M357.4 225.9l-.3 .1-.3 .4M359.6 226.1a.5 .5 0 0 0-.8 0 .5 .5 0 0 0 0 .7 .5 .5 0 0 0 .8-.1M361.5 226.2l.4-.3 .4 .1v.9M361.5 225.9v1M363.7 226.1a.5 .5 0 0 0-.7 0 .5 .5 0 0 0 0 .7 .5 .5 0 0 0 .7-.1M364.2 226.4h.9a.48 .48 0 0 0-.7-.5 .48 .48 0 0 0-.1 .8l.3 .2 .5-.2"/>
<path d="M365.6 225.9v1M366.2 225.9l-.3 .1-.3 .4M366.6 226.2l.4-.3 .3 .1 .1 .9M366.6 225.9v1M368 226.9h.2zM383.5 237.4h4.3M121.3 254.8h114.8v16.3h-114.8zM137.7 254.8v16.3M176 254.8v16.3M214.7 254.8v16.3M236.1 251h147.4M236.1 256h147.4"/>
<path d="M236.1 246h147.4M236.1 242.2h58.9M247.4 242.2v18.8M265.4 242.2v18.8M279.1 242.2v18.8M82.4 271.1v4.3M121.3 262.9h114.8M126.1 271.1v4.3M169.7 271.1v4.3M213.3 266.7v8.7M236.1 261h147.4M236.1 266h147.4"/>
<path d="M256.9 271.1v4.3M300.6 271.1v4.3M326.7 266v5.1M344.2 271.1v4.3M351 266v5.1M363.5 261v5"/>
<circle cx="276.6" cy="226.4" r=".53"/>
<circle cx="284.8" cy="226.4" r=".53"/>
<circle cx="316.1" cy="226.4" r=".52"/>
<circle cx="320.3" cy="226.4" r=".53"/>
<circle cx="327.6" cy="226.4" r=".53"/>
<circle cx="332" cy="226.4" r=".52"/>
<circle cx="336.7" cy="226.4" r=".52"/>
<circle cx="344.8" cy="226.4" r=".53"/>
<circle cx="352.1" cy="226.4" r=".52"/>
<circle cx="360.5" cy="226.4" r=".52"/>
</g>
<g fill="#000" stroke="#000" stroke-width=".29">
<path d="M75 39l2.8-.4v.9zM351.4 38.6l2.8 .4-2.8 .5zM56.6 53.2l.5 2.8h-1zM68.3 55.7l.4 2.8h-.9zM77.5 48l2.8-.5v.9zM132.7 47.5l2.8 .5-2.8 .4zM138 47.9l2.8-.5v.9zM160.5 47.4l2.8 .5-2.8 .4zM160.5 47.3l2.8 .5-2.8 .4zM172.3 47.8l2.8-.5v.9zM194.8 47.3l2.8 .5-2.8 .4zM200.1 47.7l2.8-.5v.9z"/>
<path d="M214 50.7l2.8 .5-2.8 .4zM218.5 51.2l2.8-.5v.9zM255.2 47.2l2.8 .5-2.8 .4zM260.6 48l2.8-.5v1zM283 47.5l2.8 .5-2.8 .5zM283 47.5l2.8 .5-2.8 .4zM294.9 48l2.8-.5v.9zM317.4 47.5l2.8 .5-2.8 .4zM323 48l2.8-.5v1zM323 48l2.8-.5v.9zM348.9 47.5l2.8 .5-2.8 .5zM67.8 78.5h.9l-.4 2.8z"/>
<path d="M68.3 88l.4 2.8h-.9zM92.4 88l.3 2.1h-.7zM56.1 113.2h1l-.5 2.8zM67.8 110.7h.9l-.4 2.8zM102.9 117.4l2.1 2-.8 .6zM184 110.7l.5 2.8h-1zM226.9 106.7l.4 2.1h-.8zM310 107.4l.4 2.2h-.8zM75 122l2.8-.5v1zM98.4 121.5l2.8 .5-2.8 .5zM101.2 122l2.8-.5v1zM173.8 121.5l2.8 .5-2.8 .5z"/>
<path d="M176.6 122l2.8-.5v1zM249.9 121.5l2.8 .5-2.8 .5zM252.7 122l2.8-.5v1zM325.3 121.5l2.8 .5-2.8 .5zM328.1 122l2.7-.5v1zM351.4 121.5l2.8 .5-2.8 .5zM81.6 167.9l1.3-.7 1.5 4.2zM121.8 170.2l1.3 .7-2.8 3.4zM105.7 196.4h.9l-.5 2.8zM106.3 182.2h.9l-.4 2.8zM106.8 186.1l.4 2.8h-.9zM106.1 200.2l.5 2.8h-.9z"/>
</g>
<g fill="none" stroke="#f00" stroke-width=".29">
<path d="M278.4 50.5h22.4v11.4l2.3 4.1-4.2-2.1h-20.5zM194.8 78.7h13.3l1.4-.8-.4 1.4v12.2h-14.3zM215.7 172.7h5.4M222.4 163.2h2.8M223.9 172.7v10.2M226.2 172.7v10.2M228 163.2v19.7M229 172.7h2.7M231.9 168.2h2.8M235.6 163.2v19.7M237.5 168.2v14.8M238.4 163.2h2.7"/>
<path d="M239.7 168.2v14.8M242.5 168.2h2.8M203.4 180.6h-23.7M211 189l-9.8 9.5h-29.5M216.4 198.2h2.8M222 192.3v5.9M223.9 192.3v5.9M226.7 198.2h2.8"/>
</g>
<g fill="none" stroke="#989898" stroke-width=".29">
<path d="M65.5 172.6h14.4M65.5 179.2h14.4M65.7 167.4v2.6M65.7 172.6v6.6M97.8 160.4h2.6M103 160.2v6.3M103 160.4h6.6M109.6 160.2v6.3M112.2 160.4h2.6M133.8 175.9v2.6M65.7 181.8v2.6M126.9 181.1h7.1"/>
<path d="M126.9 185h7.1M133.8 181.1v3.9M133.8 187.7v2.6M133.8 195v2.6M124.5 207.8v12.4h-15.5M126.9 200.2h7.1M126.9 204.2h7.1M133.8 200.2v4M133.8 206.8v2.6"/>
</g>
<g fill="#000">
<path d="M103.4 25.5h1.7l-.8 2-.2 1.5h-.3v-.8l.9-2.2h-1.3zM190.9 25.5h1.3v.5h-1l-.1 .9 .7-.2 .5 .8-.1 1-.5 .5-.8-.2-.3-.5v-.2l.3-.1 .3 .6 .4 .1 .4-.6v-.7l-.3-.3-1 .2zM278.2 25.7l.4-.2 .6 .2 .3 .5-.1 .5a.59 .59 0 0 0 .1 .9v.8l-.3 .5-.6 .1-.5-.3-.2-.6 .3-.1 .3 .7h.4l.3-.5-.1-.7-.6-.2 .1-.3 .5-.3v-.6l-.4-.3-.5 .7-.3-.1zM321.9 25.7l.8-.2 .4 .5v.9l-1.1 1.7h1.2v.4h-1.7l.3-.9 1.1-1.5-.3-.7h-.4l-.3 .6h-.3zM364 25.5h.3v3.5h-.3v-2.8l-.7 .6v-.4zM40.1 44.5h1.7v.4h-1.4v1h1.3v.5h-1.3v1.5h-.3zM384.7 44.5h1.8v.4h-1.4v1h1.2v.5h-1.2v1.5h-.4zM40.1 83.1h1.8v.4h-1.5v1h1.4v.5h-1.4v1.1h1.6v.4h-1.9zM384.7 83.1h1.9v.4h-1.6v1h1.5v.5h-1.5v1.1h1.6v.4h-1.9zM40.3 170.6l1-.3 .7 .8 .1 .2-.3 .2-.3-.6-.6-.2-.4 .2-.3 .6v1.3l.5 .6 .6 .1 .5-.9 .3 .2-.3 .7-.4 .4h-.8l-.6-.8-.2-1.6zM384.9 170.7l.5-.4h.6l.6 .6 .1 .4-.3 .2-.3-.7h-.7l-.4 .3-.2 .6 .1 1 .3 .7 .7 .1 .5-.9 .4 .2-.3 .7-.4 .4-.9-.1-.5-.6-.2-1.6zM103.4 271.5h1.7l-.8 1.9-.2 1.6h-.3v-.8l.9-2.3h-1.3z"/>
<path d="M190.9 271.5h1.3v.4h-1l-.1 1 .6-.2 .6 .8-.1 1-.5 .5-.8-.2-.3-.5v-.3h.3l.2 .5 .5 .2 .4-.6v-.7l-.3-.3-1 .2zM278.1 271.7l.4-.2 .6 .1 .4 .6-.1 .6a.26 .26 0 0 0-.3 .3 .26 .26 0 0 0 .3 .2l.2 .9-.3 .5-.5 .3-.6-.2-.3-.7 .3-.1 .2 .5 .5 .2 .3-.4v-.5l-.3-.5h-.4l.1-.3 .5-.4-.1-.6-.4-.2-.4 .7-.3-.1zM321.8 271.7l.8-.2 .5 .5v.9l-1.1 1.6h1.2v.5h-1.7l.2-.7 1.2-1.7-.1-.6-.3-.2-.5 .2-.1 .5h-.3zM364 271.5h.3v3.5h-.3v-2.8l-.7 .6v-.4z"/>
<path d="M62.4 25.6l.6-.1 .5 .6v.6l-.4 .4 .5 .4v.7l-.3 .6-.4 .2-.6-.1-.4-.6 .1-.8 .4-.4-.4-.6zM62.5 25.9l-.1 .8 .3 .2h.3l.2-.8-.3-.2zM62.4 27.4l-.1 1 .7 .3 .3-.5v-.6l-.5-.3z"/>
<path d="M147.3 25.8l.8-.3 .4 .2 .1 .5v.2h-.2l-.2-.4-.3-.2-.5 .6-.1 .8 .3-.4 .5-.1 .3 .2 .3 .6-.1 .9-.6 .6-.6-.1-.4-.8v-1.6zM147.6 27.2l-.2 .4v.7l.3 .4h.3l.4-.4v-.8l-.4-.4z"/>
<path d="M235.4 25.5h.2v2.2h.4v.4h-.4v.9h-.3v-.9h-1.1v-.4zM235.3 26.2l-.8 1.5h.8z"/>
<path d="M39.9 126.7h1.4l.6 .7 .1 1.8-.7 .8-1.4 .1zM40.2 127v2.7h1l.5-.8-.1-1.3-.4-.5z"/>
<path d="M384.5 126.7h1.3l.7 .6 .1 1.7-.3 .8-.4 .2-1.4 .1zM384.9 127v2.7h.9l.5-.8-.1-1.3-.4-.5z"/>
<path d="M40 213.9h1.2l.6 .4v.7l-.3 .5 .3 .3 .2 .7-.5 .8h-1.5zM40.4 214.3v1l1-.1v-.8zM40.4 215.8v1.2l1.1-.2 .1-.7-.2-.2z"/>
<path d="M384.7 213.9l1.5 .1 .3 .5-.1 .6a.55 .55 0 0 0 .2 .9v.8l-.3 .4-1.6 .1zM385 214.3v1h.8l.3-.2-.1-.7zM385 215.8v1.2l1.1-.2 .2-.6-.2-.3z"/>
<path d="M40.7 252.6h.3l1.1 3.4h-.4l-.3-1h-1.1l-.3 1h-.4zM40.8 252.9l-.4 1.7h.9z"/>
<path d="M385.3 252.6h.4l1 3.4h-.4l-.3-1h-1l-.3 1h-.4zM385.5 252.9l-.5 1.7h.9z"/>
<path d="M62.2 271.7l.9-.2 .4 .6v.6l-.4 .4 .5 .5v.6l-.6 .8h-.6l-.5-.7 .1-.8 .4-.4-.4-.6zM62.5 271.9l-.1 .8 .5 .2 .3-.2v-.6l-.3-.3zM62.5 273.3l-.2 .3v.8l.2 .2h.5l.3-.4v-.6l-.3-.3z"/>
<path d="M147.3 271.8l.8-.3 .5 .6v.2l-.2 .1-.3-.5h-.4l-.4 .7v.6l.3-.4 .5-.1 .5 .6v1.1l-.5 .6-.6-.1-.4-.5-.1-1.5zM147.6 273.2l-.2 .4v.7l.6 .4 .4-.4v-.8l-.4-.4z"/>
<path d="M235.4 271.5h.2v2.2h.4v.4h-.4v.9h-.3v-.9h-1.1v-.4zM235.3 272.2l-.8 1.5h.8z"/>
</g>
<g fill="#dbdbdb" stroke="#dbdbdb" stroke-width=".29">
<path d="M222 182.9v3.7h1.9zM222 182.9h1.9v3.7z"/>
<path d="M222 186.6v2h1.9zM222 186.6h1.9v2z"/>
<path d="M204 186.6v2h18zM204 186.6h18v2z"/>
<path d="M239.7 182.9v9.4h1.9zM239.7 182.9h1.9v9.4z"/>
<path d="M235.6 182.9v9.4h1.9zM235.6 182.9h1.9v9.4z"/>
<path d="M226.2 182.9v9.4h1.8zM226.2 182.9h1.8v9.4z"/>
<path d="M222 188.6v3.7h1.9zM222 188.6h1.9v3.7z"/>
<path d="M241.6 186.6v2h15.5zM241.6 186.6h15.5v2z"/>
</g>
<g fill="#f00" stroke="#f00" stroke-width=".29">
<path d="M225.2 162.7l2.8 .5-2.8 .4z"/>
<path d="M235.6 163.2l2.8-.5v.9z"/>
<path d="M226.2 172.7l2.8-.5v.9z"/>
<path d="M221.1 172.2l2.8 .5-2.8 .4z"/>
<path d="M234.7 167.7l2.8 .5-2.8 .5z"/>
<path d="M239.7 168.2l2.8-.5v1z"/>
<path d="M210.7 188.7l1.8-1.2-1.3 1.7z"/>
<path d="M203.4 180.3l2.2 .3-2.2 .4z"/>
<path d="M219.2 197.7l2.8 .5-2.8 .4z"/>
<path d="M223.9 198.2l2.8-.5v.9z"/>
</g>
<text font-size="7.3" x="71.8" y="237.2">DETAIL VIEW OF 'A'.</text>
<text font-size="5.2" x="209.9" y="207.7">DETAIL VIEW 'B'</text>
<g font-size="4.9">
<text x="138.4" y="185.5" transform="rotate(-90 138.4 185.5)">30</text>
<text x="138.4" y="204.7" transform="rotate(-90 138.4 204.7)">30</text>
</g>
<g font-size="4.9" fill="#f00">
<text x="130.7" y="194.1">116</text>
<text x="89.1" y="220.9">MS FLAT</text>
<text x="90.4" y="226.7">50X8mm</text>
</g>
<g font-size="4.5">
<text x="240.9" y="238.3">SLIDING GATE LEAF 01</text>
<text x="122.4" y="260.8">SR NO</text>
<text x="141.9" y="260.8">CLEAR WIDTH</text>
<text x="180.2" y="260.8">CLEAR HEIGHT</text>
<text x="218.9" y="260.8">QTY.</text>
<text x="127.9" y="268.9">1</text>
<text x="145.9" y="268.5">8000mm</text>
<text x="185.3" y="268.9">1800mm</text>
<text x="218.4" y="268.9">01 NOS</text>
</g>
<text font-size="4.4" fill="#f00" x="303.6" y="69.5">'B'</text>
<g font-size="4.4">
<text x="100.3" y="153.8">50mm</text>
<text x="101.7" y="158.9">GAP</text>
<text x="59.5" y="182.1" transform="rotate(-90 59.5 182.1)">50mm</text>
<text x="64.6" y="180.7" transform="rotate(-90 64.6 180.7)">GAP</text>
</g>
<g font-size="4.2" fill="#f00">
<text x="182.6" y="173.7">MS TUBE</text>
<text x="173.5" y="178.8">72X72X3.2mm</text>
<text x="182.7" y="193">MS TUBE</text>
<text x="173.6" y="198">25X25X3.2mm</text>
</g>
<g font-size="3.9">
<text x="207.1" y="40.4">8000mm</text>
<text x="339.6" y="232.7">NIHVA TECHNOLOGIES</text>
<text x="345.4" y="237.2">PVT. LTD. PUNE</text>
</g>
<g font-size="3.9" fill="#f00">
<text x="209.5" y="78.4">'A'</text>
<text x="58.9" y="151.5">MS TUBE</text>
<text x="133.8" y="154.1">MS TUBE</text>
<text x="50.5" y="156.2">72X72X3.2mm</text>
<text x="125.4" y="158.7">25X25X3.2mm</text>
<text x="228.4" y="164.5">100</text>
<text x="245.1" y="169.6">30</text>
<text x="211.5" y="174.1">30</text>
<text x="229.3" y="199.5">25</text>
</g>
<text font-size="3.6" x="236.3" y="223.1">NOTE:-WHEEL BRACKET PROFILE ONLY LASER CUTTING.</text>
<g font-size="3.5">
<text x="296.9" y="249.8">CLIENT -</text>
<text x="297.1" y="254.7">PROJECT -</text>
<text x="296.5" y="259.7">SITE LOCATION -</text>
<text x="296" y="269.7">SCALE: NTS</text>
<text x="296.6" y="264.7">DWG. NO. : NIHVA/17-18/ VDR/0270.</text>
<text x="327.6" y="269.7">WT:</text>
<text x="352.6" y="269.7">SHEET: 01 OF 01</text>
<text x="365.2" y="264.7">REV- 0</text>
</g>
<text font-size="3" x="236.9" y="264.4">If any queries contact : design@nihva.com</text>
<g font-size="2.9">
<text x="103.2" y="49">1660</text>
<text x="148.2" y="48.9">724</text>
<text x="165.4" y="48.8">260</text>
<text x="224" y="52.2">50mm GAP</text>
<text x="225.5" y="48.7">1660</text>
<text x="270.7" y="49">724</text>
<text x="288" y="49">260</text>
<text x="305.1" y="49">724</text>
<text x="334.9" y="49.1">824</text>
<text x="65.8" y="69.5">732</text>
<text x="50.9" y="85.6">1800mm</text>
<text x="65.8" y="86.2">192</text>
<text x="65.8" y="101.8">732</text>
<text x="79.6" y="127.6">MS FLAT</text>
<text x="80.4" y="131.1">50X8mm</text>
<text x="111.9" y="130.2">WHEEL</text>
<text x="169.2" y="130">MS TUBE</text>
<text x="195.8" y="130.5">25X25X3.2mm</text>
<text x="202.1" y="127">MS TUBE</text>
<text x="285.2" y="131.4">MS TUBE</text>
<text x="107.9" y="133.7">BRACKET.</text>
<text x="162.9" y="133.5">72X72X3.2mm</text>
<text x="278.9" y="135">25X25X3.2mm</text>
<text x="251.6" y="245.2">NAME</text>
<text x="268.7" y="245.2">SIGN</text>
<text x="282.5" y="245.2">DATE</text>
<text x="343.7" y="245.7">Website:- www.nihva.com</text>
<text x="344.4" y="243">Email:- info@nihva.com</text>
<text x="346.1" y="240.1">Tel : 020 66304033</text>
<text x="249.4" y="249.6">SURAJ</text>
<text x="279.1" y="250.2">31-03-2018</text>
<text x="249.3" y="254.1">OMKAR</text>
<text x="279.1" y="254.5">31-03-2018</text>
<text x="249.4" y="259">SHEKHAR</text>
<text x="279.1" y="260.3">31-03-2018</text>
</g>
<g font-size="2.6">
<text x="236.7" y="249.6">DRAWN</text>
<text x="236.6" y="254">CHECK</text>
<text x="236.7" y="259">APPRD.</text>
</g>
<text font-size="2.5" x="237.8" y="231.9">TITLE</text>
<g font-size="2.4">
<text x="182.9" y="48.6">724</text>
<text x="320.2" y="48.9">80</text>
<text x="86.1" y="122.9">750</text>
<text x="136.2" y="122.9">2160</text>
<text x="211.9" y="122.9">2180</text>
<text x="278.7" y="122.9">2160</text>
<text x="339.1" y="122.9">750</text>
<text x="98.7" y="192.5">8mm</text>
<text x="108.9" y="194.5">8mm</text>
<text x="245.4" y="269.4">ALL DIMENSION ARE IN mm</text>
</g>
</svg>
